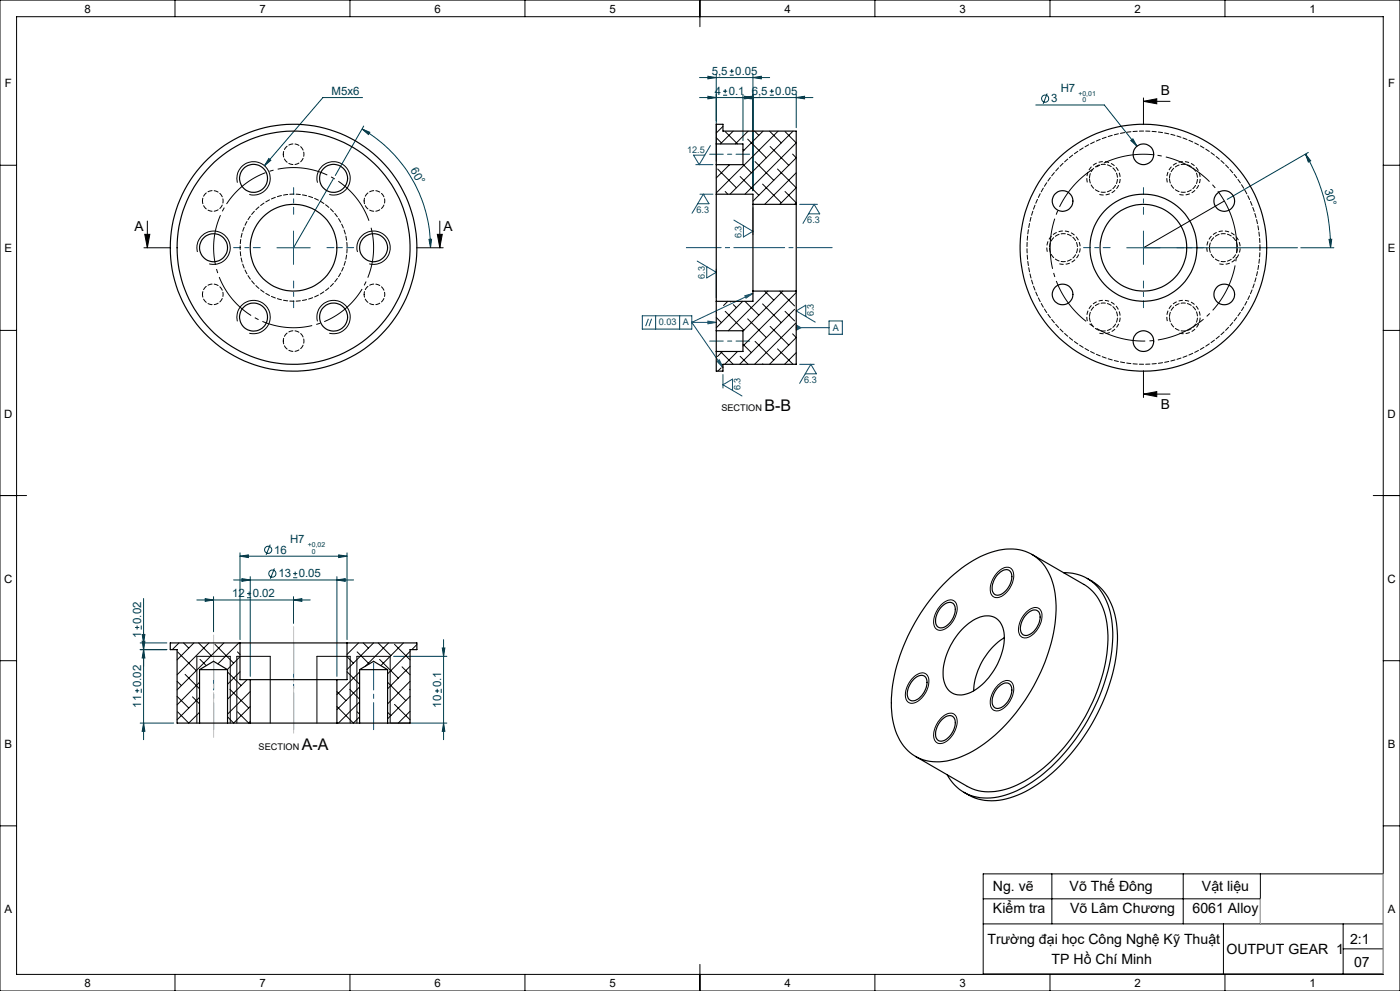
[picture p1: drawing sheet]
<svg xmlns="http://www.w3.org/2000/svg" width="420mm" height="297mm" viewBox="0 0 420 297" stroke-linecap="round" stroke-linejoin="round" font-family="sans-serif">
<g fill="none" stroke="#004040" stroke-width=".3">
<path d="M108.6 38.7l2.3 .9-.4 .7zM108.6 38.7a41.2 41.2 0 0 1 20.6 35.6M108.8 29.2h-11.9l-17.6 20.5M109.1 37.8l-8.5 14.8M209.9 29.2h34M209.9 23.2h21M212.4 28.9l2.5 .3-2.5 .4zM212.4 22.9l2.5 .3-2.5 .4zM214.9 22.3v26M216.9 28.5h1.3M216.9 27.3h1.3M217.6 26.7v1.2"/>
<path d="M218.9 22.5h1.2M218.9 21.3h1.2M219.5 20.7v1.2M222.9 29.2l2.5-.3v.7zM222.9 28.3v13.9M223.4 28.9l2.5 .3-2.5 .4zM225.9 23.2l2.5-.3v.7zM225.9 22.3v34.9M230.9 28.5h1.3M230.9 27.3h1.3M231.5 26.7v1.2M238.9 29.2l2.5-.3v.7z"/>
<path d="M238.9 28.3v10M310.7 31.5h20.6l9.8 12.3M314.1 28l-1.2 3.1M80.6 47.5l.6 .5-1.9 1.7zM100.1 53.4l-12 20.9M339.2 42.1l.7-.5 1.2 2.2zM391.7 46.2l1.5 2-.7 .4zM391.7 46.2a56 56 0 0 1 7.5 28.1M392.5 45.7l-24.3 14.1M128.7 71.8l.8-.1-.3 2.6zM343 74.3h46.3M390.2 74.3h10"/>
<path d="M398.7 71.8l.8-.1-.3 2.6zM43.1 179.4v42.3M59.1 179.8h34M61.6 179.4l2.5 .4-2.5 .4zM64.1 178.8v10.5M70.1 173.8h36M72 166.7l2.5-.4v.8zM72 165.7v26M72 166.7h32.1M72.6 173.4l2.5 .4-2.5 .4zM74.1 179.1h1.3M74.1 177.9h1.3"/>
<path d="M74.8 177.3v1.2M75.1 172.8v29.9M81.1 163.2l-1.3 3.1M82.3 170.4l-1.2 3M87.9 173.1h1.3M87.9 171.9h1.3M88.1 179.8l2.5-.4v.8zM88.1 178.8v8M88.5 171.3v1.2M101.1 173.8l2.5-.4v.8zM101.1 172.8v29.9M101.6 166.3l2.5 .4-2.5 .4z"/>
<path d="M104.1 165.7v26M40.5 188.1h1.3M41.1 187.5v1.2M42.1 194.7h8M42.1 192.7h8M42.4 187.5v1.2M42.7 192.2h.8l-.4 2.5zM42.7 190.2h.8l-.4 2.5zM43.1 194.7l.4 2.5h-.8zM118.1 196.7h16M132.7 194.2h.8l-.4 2.5zM133.1 191.7v30"/>
<path d="M40.5 207h1.3M41.1 206.4v1.2M42.1 216.7h10M42.4 206.4v1.2M43.1 216.7l.4 2.5h-.8zM117.3 216.7h16.8M130.5 207.1h1.3M131.2 206.4v1.3M132.4 206.4v1.3M133.1 216.7l.4 2.5h-.8z"/>
<circle cx="313.5" cy="29.6" r="1.07"/>
<circle cx="80.4" cy="164.8" r="1.08"/>
<circle cx="81.7" cy="171.9" r="1.08"/>
</g>
<g fill="none" stroke="#004080" stroke-width=".3">
<path d="M208.7 49.4h5.2M210 58.2h3.9M213.1 43.6l-3.3 5.8-1.7-2.9h3.3M83.1 74.3h10M88.1 69.2v10M209.2 78.2l5.7 3.4-2.9 1.7v-3.4M209.3 61.1h3.4l-1.7-2.9-3.4 5.7M220.2 66l5.7 3.3-2.9 1.7v-3.4M225.9 62.2v8.1M239.9 61.2h5.3M242.5 64.1h3.4l-1.7-2.9-3.3 5.8M338 74.3h10"/>
<path d="M343 69.2v10M192.7 94.6h14.8v4h-14.8zM194.5 95.5l-.8 2.3M195.5 95.5l-.8 2.3M196.7 94.6v4M203.9 94.6v4M207.5 96.6h7.4M207.5 96.6l9.4 13.5M212.4 96.2l2.5 .4-2.5 .4zM214.9 80.6v8.7M223.4 88.6l2.5-.7-2.1 1.5zM225.9 87.9l-18.4 8.7"/>
<path d="M238.9 97.4l1.4 .8-1.4 .8zM238.9 98.2h9.8M241.7 94.9v-3.4l-2.8 1.7 5.7 3.4M248.7 96.2h4v4h-4zM215.1 108.3l.7-.5 1.1 2.3zM216.9 112.3v4M219.7 117v-3.4l-2.8 1.7 5.7 3.4M239.9 109.2h4.4M241.6 112h3.3l-1.7-2.8-3.3 5.7"/>
</g>
<g fill="none" stroke="#000" stroke-width=".3">
<path d="M0 0h420v297h-420zM5 5h410v287h-410zM52.5 0v5M105 0v5M157.5 0v5M210 0v8M262.5 0v5M315 0v5M367.5 0v5M343 30.4h8M343 29.3v8.1M343 30.4l4-.8v1.5z"/>
<path d="M0 49.5h5M71.2 54.7a5 5 0 0 1 4.4-6.2 5 5 0 0 1 5.4 5.3 5 5 0 0 1-6.2 4.5M95.2 54.7a5 5 0 0 1 4.4-6.2 5 5 0 0 1 5.5 5.4 5 5 0 0 1-6.3 4.4M415 49.5h5M43.2 74.3h8M43.4 70.2h1.5l-.7 4.1zM44.2 66.2v8.1M59.2 75.5a5 5 0 0 1 4.4-6.3 5 5 0 0 1 5.4 5.5 5 5 0 0 1-6.2 4.4M107.2 75.5a5 5 0 0 1 4.4-6.3 5 5 0 0 1 5.5 5.5 5 5 0 0 1-6.3 4.4M125 74.3h8M131.2 70.2h1.5l-.8 4.1zM131.9 66.2v8.1"/>
<path d="M367.3 60.3l-24.3 14M0 99h5M71.2 96.3a5 5 0 0 1 4.4-6.2 5 5 0 0 1 5.4 5.4 5 5 0 0 1-6.2 4.4M95.2 96.3a5 5 0 0 1 4.5-6.2 5 5 0 0 1 5.4 5.4 5 5 0 0 1-6.3 4.4M415 99h5M343 111.1v8M343 118.1h8M343 118.1l4-.7v1.5zM0 148.5h8M412 148.5h8M299.5 171.3a2.8 2.8 0 0 1 4.1-.6 6.3 6.3 0 0 1-1.8 7 2.92 2.92 0 0 1-4.2 .8 5.8 5.8 0 0 1 1.5-6.8zM0 198h5"/>
<path d="M282.3 181.3a3 3 0 0 1 4.2-1 5.5 5.5 0 0 1-1.1 6.5 3.6 3.6 0 0 1-4.4 1.8 4.3 4.3 0 0 1-.1-5.2zM308 183.4a2.85 2.85 0 0 1 4-.8 5.5 5.5 0 0 1-.9 6.2 3.9 3.9 0 0 1-4.5 2.2 3.8 3.8 0 0 1-.5-4.8l.9-1.7zM415 198h5M59.1 216.7v-20h10v20M71 216.7v-20h10.1v20M95.1 216.7v-20h10v20M107.1 216.7v-20h10v20M273.6 203.4a3.3 3.3 0 0 1 4.3-1.3 5 5 0 0 1-.6 6.1 4.4 4.4 0 0 1-4.5 2.4 3.7 3.7 0 0 1-.7-4.8zM282.5 215a2.8 2.8 0 0 1 4.1-.6 6.1 6.1 0 0 1-1.6 6.8 3.1 3.1 0 0 1-4.2 1.2 5.1 5.1 0 0 1 .5-5.9zM299.5 205.2a2.8 2.8 0 0 1 4.1-.6 6.3 6.3 0 0 1-1.8 7 2.85 2.85 0 0 1-4.2 .8 5.8 5.8 0 0 1 1.5-6.7zM0 247.5h5M415 247.5h5"/>
<path d="M295 276.9h120M295 269.4h83.1M315.6 261.9v15M355 261.9v15M367 276.9v15M378.1 261.9v15M402.9 276.9v15M415 261.9h-120v30h120M52.5 292v5M105 292v5M157.5 292v5M210 289v8"/>
<path d="M262.5 292v5M315 292v5M367.5 292v5M402.9 284.4h12.1"/>
</g>
<path d="M111 67.2a24 24 0 0 0-40.1-9.7 24 24 0 0 0 10.9 39.9 24 24 0 0 0 29.6-28.9l-.4-1.3" fill="none" stroke="#000" stroke-width=".3" stroke-dasharray="15.2 1.3 1.3 1.3" stroke-dashoffset="-1.1" stroke-linecap="butt"/>
<path d="M369.8 66a28 28 0 0 0-46.9-11.2 28 28 0 0 0 12.9 46.5 28 28 0 0 0 34.4-33.8l-.4-1.5" fill="none" stroke="#000" stroke-width=".3" stroke-dasharray="15.2 1.3 1.3 1.3" stroke-dashoffset="5.4" stroke-linecap="butt"/>
<path d="M329.8 58.3a5 5 0 0 0 6.2-4.4 5 5 0 0 0-5.4-5.4 5 5 0 0 0-4.4 6.2M353.8 58.3a5 5 0 0 0 6.2-4.4 5 5 0 0 0-5.4-5.4 5 5 0 0 0-4.4 6.2M317.8 79.1a5 5 0 0 0 6.2-4.4 5 5 0 0 0-5.4-5.5 5 5 0 0 0-4.4 6.3M365.8 79.1a5 5 0 0 0 6.2-4.4 5 5 0 0 0-5.4-5.5 5 5 0 0 0-4.4 6.3M329.8 99.8a5 5 0 0 0 6.2-4.4 5 5 0 0 0-5.4-5.4 5 5 0 0 0-4.4 6.3M353.8 99.8a5 5 0 0 0 6.2-4.4 5 5 0 0 0-5.4-5.4 5 5 0 0 0-4.4 6.3" fill="none" stroke="#000" stroke-width=".3" stroke-dasharray="1.3 .6" stroke-dashoffset="-.1" stroke-linecap="butt"/>
<path d="M88.1 218.7v-26" fill="none" stroke="#004080" stroke-width=".3" stroke-dasharray="15.2 1.3 1.3 1.3" stroke-dashoffset="4.1"/>
<path d="M64.1 198.7v20M112.1 198.7v20" fill="none" stroke="#004080" stroke-width=".3" stroke-dasharray="15.2 1.3 1.3 1.3" stroke-dashoffset="7.1"/>
<path d="M224.9 46.2h-12M224.9 102.2h-12" fill="none" stroke="#004080" stroke-width=".3" stroke-dasharray="15.2 1.3 1.3 1.3" stroke-dashoffset="11.1"/>
<path d="M205.9 74.2h43.7" fill="none" stroke="#004080" stroke-width=".3" stroke-dasharray="15.2 1.3 1.3 1.3" stroke-dashoffset="4.8"/>
<path d="M88.1 187.8v31.9" fill="none" stroke="#c0c0c0" stroke-width=".3" stroke-dasharray="15.2 1.3 1.3 1.3" stroke-dashoffset="1.2"/>
<path d="M64.1 190.3v30.7" fill="none" stroke="#c0c0c0" stroke-width=".3" stroke-dasharray="15.2 1.3 1.3 1.3" stroke-dashoffset="1.8"/>
<path d="M378.1 269.4v7.5M415 261.9v30" fill="none" stroke="#c0c0c0" stroke-width=".3"/>
<path d="M78.1 74.2h-8M88.1 64.2v-8M98.1 74.2h8M333 74.2h-8M343 64.2v-8M353 74.2h8M88.1 84.2v8M343 84.2v8" fill="none" stroke="#004080" stroke-width=".3" stroke-dasharray="15.2 1.3 1.3 1.3" stroke-dashoffset="13.1"/>
<g fill="#000">
<path d="M343 30.4l4-.8v1.5zM343 118.1l4-.7v1.5z"/>
<path d="M131.2 70.2h1.5l-.8 4.1zM43.4 70.2h1.5l-.7 4.1z"/>
</g>
<path d="M212.4 96.2l2.5 .4-2.5 .4zM223.4 88.6l2.5-.7-2.1 1.5zM215.1 108.3l.7-.5 1.1 2.3zM238.9 97.4l1.4 .8-1.4 .8z" fill="#004080"/>
<g fill="#004040">
<path d="M398.7 71.8l.8-.1-.3 2.6zM391.7 46.2l1.5 2-.7 .4z"/>
<path d="M128.7 71.8l.8-.1-.3 2.6zM108.6 38.7l2.3 .9-.4 .7z"/>
<path d="M88.1 179.8l2.5-.4v.8zM61.6 179.4l2.5 .4-2.5 .4z"/>
<path d="M101.6 166.3l2.5 .4-2.5 .4zM72 166.7l2.5-.4v.8z"/>
<path d="M80.6 47.5l-1.3 2.2 1.9-1.7zM339.2 42.1l1.9 1.7-1.2-2.2zM72.6 173.4l2.5 .4-2.5 .4zM101.1 173.8l2.5-.4v.8zM212.4 28.9l2.5 .3-2.5 .4zM222.9 29.2l2.5-.3v.7zM212.4 22.9l2.5 .3-2.5 .4zM225.9 23.2l2.5-.3v.7zM223.4 28.9l2.5 .3-2.5 .4zM238.9 29.2l2.5-.3v.7z"/>
<path d="M43.1 216.7l.4 2.5h-.8zM42.7 192.2h.8l-.4 2.5z"/>
<path d="M42.7 190.2h.8l-.4 2.5zM43.1 194.7l.4 2.5h-.8zM132.7 194.2h.8l-.4 2.5zM133.1 216.7l.4 2.5h-.8z"/>
</g>
<g fill="none" stroke="#000" stroke-width=".35">
<path d="M214.9 58.2v32.1M214.9 43.1v6.3M214.9 43.1v-5.9h2v2.1h22v21.9M214.9 49.4v8.8M214.9 58.2h11v3M214.9 43.1h8v6.3h-8M225.9 61.2v26M225.9 61.2h13M238.9 61.2v26M214.9 99.1v6.2M214.9 99.1h8v6.2h-8M214.9 90.3v8.8"/>
<path d="M225.9 87.2v3.1h-11M225.9 87.2h13M238.9 87.2v22h-22v2h-2v-5.9M284.1 174.1a31 31 0 0 1 17.7-9.5 12.8 12.8 0 0 1 13.9 9.8 38.1 38.1 0 0 1-2.2 24.1 54 54 0 0 1-21.7 26.6 18.5 18.5 0 0 1-15.6 2.3 14.3 14.3 0 0 1-8.4-11.8 45.2 45.2 0 0 1 6-27.7 57.1 57.1 0 0 1 10.3-13.8zM299.3 172.2a2.53 2.53 0 0 1 3.8-.9 5.5 5.5 0 0 1-2.2 6.5 1.89 1.89 0 0 1-2.4 .4 1.89 1.89 0 0 1-.9-2.2 6.5 6.5 0 0 1 1.7-3.8zM309.6 166.2l15.6 9a16.6 16.6 0 0 1 7.1 14 50.5 50.5 0 0 1-9.2 29.5 44.3 44.3 0 0 1-20.2 17.5 15.3 15.3 0 0 1-12.7-.5l-15.6-9M319.1 171.6a13.6 13.6 0 0 1 13.6 10.7 40.1 40.1 0 0 1-2.2 24.7 58.3 58.3 0 0 1-22 28.1 21.4 21.4 0 0 1-16.4 3.6 12.7 12.7 0 0 1-8-6.5M326.2 173.4a16.2 16.2 0 0 1 8.7 13.2 48.6 48.6 0 0 1-6.4 28.7 52.5 52.5 0 0 1-22 22.5 17.5 17.5 0 0 1-15.6 .6l-1.7-.9M72 192.7h32.1M72 192.7v11h3.1M72 192.7h-20.9v2h2v22h6.8M104.1 192.7v11h-3"/>
<path d="M104.1 192.7h21v2h-2.1v22h-6.7M282.4 182a2.57 2.57 0 0 1 3.8-.9 5.6 5.6 0 0 1-2.3 6.5 1.9 1.9 0 0 1-2.3 .4 1.9 1.9 0 0 1-.9-2.2 6.5 6.5 0 0 1 1.7-3.8zM289.2 188a9.5 9.5 0 0 1 8.5-3.2 6.1 6.1 0 0 1 3.6 6.3 19.7 19.7 0 0 1-10.8 16.7 5.1 5.1 0 0 1-7.4-4.2 19.4 19.4 0 0 1 6.1-15.6zM301.3 191.1a20.1 20.1 0 0 0-9.2 15.9M308.2 183.9a2.16 2.16 0 0 1 3.6-.2 5.7 5.7 0 0 1-4 6.8 2.02 2.02 0 0 1-1.6-2.9 6.9 6.9 0 0 1 2-3.7zM59.9 200.7h8.4M59.9 216.7h8.4M59.9 200.7l4.2-2.5 4.2 2.5M59.9 200.7v16M68.3 216.7h6.8M68.3 200.7v16M75.1 203.7h26"/>
<path d="M75.1 216.7h26M75.1 203.7v13M101.1 216.7h6.8M101.1 203.7v13M107.9 200.7h8.4M107.9 216.7h8.4M107.9 200.7l4.2-2.5 4.2 2.5M107.9 200.7v16M116.3 200.7v16M274.2 203.4a2.21 2.21 0 0 1 3.7-.1 5.7 5.7 0 0 1-4 6.7 1.99 1.99 0 0 1-1.7-2.8 7.2 7.2 0 0 1 2-3.8zM282.4 215.9a2.53 2.53 0 0 1 3.8-.8 5.5 5.5 0 0 1-2.3 6.4 1.89 1.89 0 0 1-2.3 .5 1.89 1.89 0 0 1-.9-2.2 6.5 6.5 0 0 1 1.7-3.9zM299.3 206.1a2.53 2.53 0 0 1 3.8-.8 5.5 5.5 0 0 1-2.2 6.4 1.89 1.89 0 0 1-2.4 .5 1.89 1.89 0 0 1-.9-2.2 6.5 6.5 0 0 1 1.7-3.9z"/>
<circle cx="76.1" cy="53.5" r="4.2"/>
<circle cx="100.1" cy="53.5" r="4.2"/>
<circle cx="343" cy="46.3" r="3.1"/>
<circle cx="64.1" cy="74.3" r="4.2"/>
<circle cx="88.1" cy="74.2" r="13"/>
<circle cx="88.1" cy="74.3" r="34.9"/>
<circle cx="88.1" cy="74.2" r="37"/>
<circle cx="112.1" cy="74.3" r="4.2"/>
<circle cx="318.8" cy="60.2" r="3.1"/>
<circle cx="343" cy="74.2" r="37"/>
<circle cx="343" cy="74.3" r="13"/>
<circle cx="343" cy="74.2" r="16.1"/>
<circle cx="367.3" cy="60.2" r="3.1"/>
<circle cx="76.1" cy="95" r="4.2"/>
<circle cx="100.1" cy="95" r="4.2"/>
<circle cx="318.8" cy="88.2" r="3.1"/>
<circle cx="367.3" cy="88.2" r="3.1"/>
<circle cx="343" cy="102.2" r="3.1"/>
</g>
<path d="M72 74.2a16.1 16.1 0 0 1 23.8-14.1 16.1 16.1 0 0 1 .9 27.6 16.1 16.1 0 0 1-24.6-12.4l-.1-1.1" fill="none" stroke="#000" stroke-width=".3" stroke-dasharray="1.3 .6" stroke-dashoffset=".7"/>
<path d="M85 46.2a3.1 3.1 0 0 1 4.5-2.7 3.1 3.1 0 0 1 .4 5.2 3.1 3.1 0 0 1-4.9-2v-.5M60.7 60.2a3.1 3.1 0 0 1 4.5-2.7 3.1 3.1 0 0 1 .5 5.2 3.1 3.1 0 0 1-4.9-2l-.1-.5M109.2 60.2a3.1 3.1 0 0 1 4.5-2.7 3.1 3.1 0 0 1 .5 5.2 3.1 3.1 0 0 1-4.9-2l-.1-.5M378 74.2a34.9 34.9 0 0 0-51.5-30.8 34.9 34.9 0 0 0-2.7 60 34.9 34.9 0 0 0 54-26l.2-3.2M60.7 88.2a3.1 3.1 0 0 1 4.5-2.7 3.1 3.1 0 0 1 .5 5.2 3.1 3.1 0 0 1-4.9-2l-.1-.5M109.2 88.2a3.1 3.1 0 0 1 4.5-2.7 3.1 3.1 0 0 1 .5 5.2 3.1 3.1 0 0 1-4.9-2l-.1-.5M85 102.2a3.1 3.1 0 0 1 4.5-2.7 3.1 3.1 0 0 1 .4 5.2 3.1 3.1 0 0 1-4.9-2v-.5" fill="none" stroke="#000" stroke-width=".3" stroke-dasharray="1.3 .6" stroke-dashoffset=".4"/>
<path d="M326.8 53.4a4.2 4.2 0 0 1 6.2-3.7 4.2 4.2 0 0 1 .5 7.2 4.2 4.2 0 0 1-6.6-2.9l-.1-.6M350.8 53.4a4.2 4.2 0 0 1 6.2-3.7 4.2 4.2 0 0 1 .5 7.2 4.2 4.2 0 0 1-6.6-2.9l-.1-.6M314.8 74.2a4.2 4.2 0 0 1 6.2-3.7 4.2 4.2 0 0 1 .5 7.2 4.2 4.2 0 0 1-6.6-2.9l-.1-.6M362.8 74.2a4.2 4.2 0 0 1 6.2-3.7 4.2 4.2 0 0 1 .5 7.2 4.2 4.2 0 0 1-6.6-2.9l-.1-.6M326.8 95a4.2 4.2 0 0 1 6.2-3.7 4.2 4.2 0 0 1 .5 7.1 4.2 4.2 0 0 1-6.6-2.8l-.1-.6M350.8 95a4.2 4.2 0 0 1 6.2-3.7 4.2 4.2 0 0 1 .5 7.1 4.2 4.2 0 0 1-6.6-2.8l-.1-.6" fill="none" stroke="#000" stroke-width=".3" stroke-dasharray="1.3 .6" stroke-dashoffset="-.2"/>
<g fill="none" stroke="#000" stroke-width=".3">
<path d="M216.9 37.9l-2 2M217.6 39.4l3.7 3.7M220 39.3l-3.9 3.8M224.4 39.3l-3.8 3.8M226.4 39.3l1.2 1.3M228.9 39.3l-6 6M230.9 39.3l3.5 3.5M233.4 39.3l-18.5 18.5M235.5 39.4l3.4 3.4-15.4 15.4M237.9 39.3l-18.9 18.9M214.9 41.3l1.5 1.5M215.3 50.7l5.6 5.6"/>
<path d="M217.6 57.4l.7 .8M218.5 49.4l.2 .2M218.9 49.4l-4 3.9M222 52.9l5.6 5.6M222.9 49.2l2.5 2.6M222.9 44.8l.3 .2M224.3 41.7l5.6 5.6M226.5 48.4l5.6 5.6M228.8 55.2l5.6 5.6M231 43.9l5.6 5.7M233.3 50.7l5.6 5.6-5 4.9M235.5 57.4l3.4 3.4-.5 .4"/>
<path d="M237.8 46.2l1.1 1.1-13 13M238.9 51.8l-9.5 9.4M214.9 95.1l1.5 1.6M214.9 93.7v.1M217.6 93.3l5.6 5.7M218.3 90.3l-1.2 1.3M219 90.3l.3 .2M220 91.3l.9 .9M222.8 90.3l-7.9 7.9M223.5 90.3l4.1 4.1M224.3 95.6l5.6 5.6M228.8 91.1l5.6 5.6"/>
<path d="M229.4 87.2l2.7 2.8M230.4 87.2l-11.9 11.9M231 97.8l5.6 5.6M233.9 87.2l4.5 4.5M234.8 87.2l-11.9 12M235.5 93.3l2.9 2.9M238.4 92.7l-16.5 16.5M238.7 96.9l-12.3 12.3M238.9 87.7l-16 16M216.1 105.3l3.9 3.9M216.4 110.2l-1.1 1M216.7 105.3l-1.5 1.6"/>
<path d="M221.3 105.3l-3.9 3.9M222 106.8l2.4 2.4M222.9 103.1l2.5 2.6M226.5 102.3l5.6 5.6M228.8 109l.1 .2M233.3 104.6l4.6 4.6M237.8 100l1.1 1.2-8 8M238.9 105.7l-3.5 3.5M53.3 195.4l5.6 5.6M53.7 192.7l-2 2M55.1 192.7l1.5 1.5M58.2 192.7l-5.1 5.1"/>
<path d="M59.6 192.7l3.8 3.8M60 197.6l1.9 1.9M62.7 192.7l-9.6 9.5M64.5 193.1l5.6 5.7M67.2 192.7l-14.1 14.1M71.2 195.4l.8 .7M71.6 192.7l-6.2 6.3M72 196.8l-3.8 3.9M104.1 196.8l1.9 2M107.1 195.4l3.6 3.6M107.6 192.7l-3.5 3.4M109 192.7l1.5 1.5"/>
<path d="M112.1 192.7l-8 8M113.5 192.7l3.8 3.8M113.9 197.6l5.6 5.6M116.6 192.7l-7 7M118.4 193.1l4.6 4.7M120.6 199.8l2.4 2.4M121 192.7l-6.7 6.8M123 195.2l-6.7 6.8M123 199.7l-6.7 6.7M125.1 193.2l-1.6 1.5M53.1 208.7l3.5 3.5M53.1 204.2l1.3 1.3"/>
<path d="M53.3 213.3l3.3 3.4 3.3-3.2M55.5 202.1l4.4 4.3M57.7 208.8l2.2 2.2M59.9 204.5l-6.8 6.7M59.9 209l-6.8 6.7M68.3 201.4l4.1 4.1M69 206.6l5.6 5.6M71.2 213.3l3.4 3.4 .5-.5M72 201.3l-3.7 3.8M74.1 203.7l-5.8 5.8M75.1 207.3l-6.8 6.7M75.1 211.7l-5 5-1.8-1.9"/>
<path d="M101.1 211.7l4.9 5 1.9-1.9M101.1 207.3l2.7 2.7M104.1 201.3l3.8 3.8M104.9 206.6l3 2.9M107.1 213.3l.8 .7M107.9 201.4l-6.8 6.8M107.9 205.9l-6.8 6.8M107.9 210.4l-6.4 6.3M116.3 213.5l1 1M116.3 204.5l5.4 5.5M118.4 211.1l4.6 4.6M122.9 206.6l.1 .2"/>
<path d="M123 204.2l-6.7 6.8M123 208.7l-6.7 6.7M123 213.2l-3.5 3.5"/>
</g>
<g font-size="4.8">
<text x="229.4" y="123.1">B-B</text>
<text x="90.6" y="224.7">A-A</text>
</g>
<g font-size="4.2">
<text x="297.9" y="267.2">Ng. vẽ</text>
<text x="320.9" y="267.2">Võ Thế Đông</text>
<text x="360.6" y="267.2">Vật liệu</text>
<text x="297.9" y="273.6">Kiểm tra</text>
<text x="321" y="273.6">Võ Lâm Chương</text>
<text x="357.8" y="273.6">6061 Alloy</text>
<text x="296.2" y="283">Trường đại học Công Nghệ Kỹ Thuật</text>
<text x="367.9" y="285.8">OUTPUT GEAR 1</text>
<text x="405" y="283">2:1</text>
<text x="315.5" y="288.9">TP Hồ Chí Minh</text>
<text x="406.2" y="289.7">07</text>
</g>
<g font-size="4.1">
<text x="348.3" y="28.6">B</text>
<text x="40.3" y="69.1">A</text>
<text x="133.1" y="69.1">A</text>
<text x="348.3" y="122.6">B</text>
</g>
<g font-size="3.4">
<text x="25.3" y="3.9">8</text>
<text x="77.8" y="3.9">7</text>
<text x="130.3" y="3.9">6</text>
<text x="182.8" y="3.9">5</text>
<text x="235.3" y="3.9">4</text>
<text x="287.8" y="3.9">3</text>
<text x="340.3" y="3.9">2</text>
<text x="392.8" y="3.9">1</text>
<text x="1.5" y="26.1">F</text>
<text x="416.5" y="26.1">F</text>
<text x="1.4" y="75.6">E</text>
<text x="416.4" y="75.6">E</text>
<text x="1.3" y="125.1">D</text>
<text x="416.3" y="125.1">D</text>
<text x="1.3" y="174.6">C</text>
<text x="416.3" y="174.6">C</text>
<text x="1.4" y="224.1">B</text>
<text x="416.4" y="224.1">B</text>
<text x="1.4" y="273.6">A</text>
<text x="416.4" y="273.6">A</text>
<text x="25.3" y="295.9">8</text>
<text x="77.8" y="295.9">7</text>
<text x="130.3" y="295.9">6</text>
<text x="182.8" y="295.9">5</text>
<text x="235.3" y="295.9">4</text>
<text x="287.8" y="295.9">3</text>
<text x="340.3" y="295.9">2</text>
<text x="392.8" y="295.9">1</text>
</g>
<g font-size="3.4" fill="#004040">
<text x="213.5" y="22.4">5,5</text>
<text x="220.6" y="22.4">0.05</text>
<text x="99.4" y="28.5">M5x6</text>
<text x="214.4" y="28.4">4</text>
<text x="218.6" y="28.4">0.1</text>
<text x="225.5" y="28.4">6,5</text>
<text x="232.6" y="28.4">0.05</text>
<text x="318.2" y="27.5">H7</text>
<text x="315.3" y="30.7">3</text>
<text x="123" y="51" transform="rotate(60 123 51)">60°</text>
<text x="397.3" y="57" transform="rotate(75 397.3 57)">30°</text>
<text x="82.2" y="165.9">16</text>
<text x="87" y="162.7">H7</text>
<text x="83.5" y="173">13</text>
<text x="89.6" y="173">0.05</text>
<text x="69.7" y="179">12</text>
<text x="75.8" y="179">0.02</text>
<text x="42.3" y="191.2" transform="rotate(-90 42.3 191.2)">1</text>
<text x="42.3" y="187" transform="rotate(-90 42.3 187)">0.02</text>
<text x="42.3" y="206" transform="rotate(-90 42.3 206)">0.02</text>
<text x="132.3" y="206" transform="rotate(-90 132.3 206)">0.1</text>
<text x="42.3" y="212.1" transform="rotate(-90 42.3 212.1)">11</text>
<text x="132.3" y="212.1" transform="rotate(-90 132.3 212.1)">10</text>
</g>
<g font-size="2.7" fill="#004080">
<text x="206.1" y="45.8">12.5</text>
<text x="208.9" y="63.8">6.3</text>
<text x="222.4" y="71.4" transform="rotate(-90 222.4 71.4)">6.3</text>
<text x="242.2" y="66.8">6.3</text>
<text x="211.4" y="83.7" transform="rotate(-90 211.4 83.7)">6.3</text>
<text x="244.2" y="94.8" transform="rotate(-90 244.2 94.8)">6.3</text>
<text x="197.6" y="97.5">0.03</text>
<text x="204.8" y="97.5">A</text>
<text x="249.8" y="99.1">A</text>
<text x="222.2" y="117" transform="rotate(-90 222.2 117)">6.3</text>
<text x="241.2" y="114.8">6.3</text>
</g>
<g font-size="2.7">
<text x="216.4" y="123.1">SECTION</text>
<text x="77.6" y="224.7">SECTION</text>
</g>
<g font-size="2.1" fill="#004040">
<text x="323.5" y="28.8">+0,01</text>
<text x="324.7" y="30.7">0</text>
<text x="92.4" y="164">+0,02</text>
<text x="93.6" y="165.9">0</text>
</g>
</svg>
